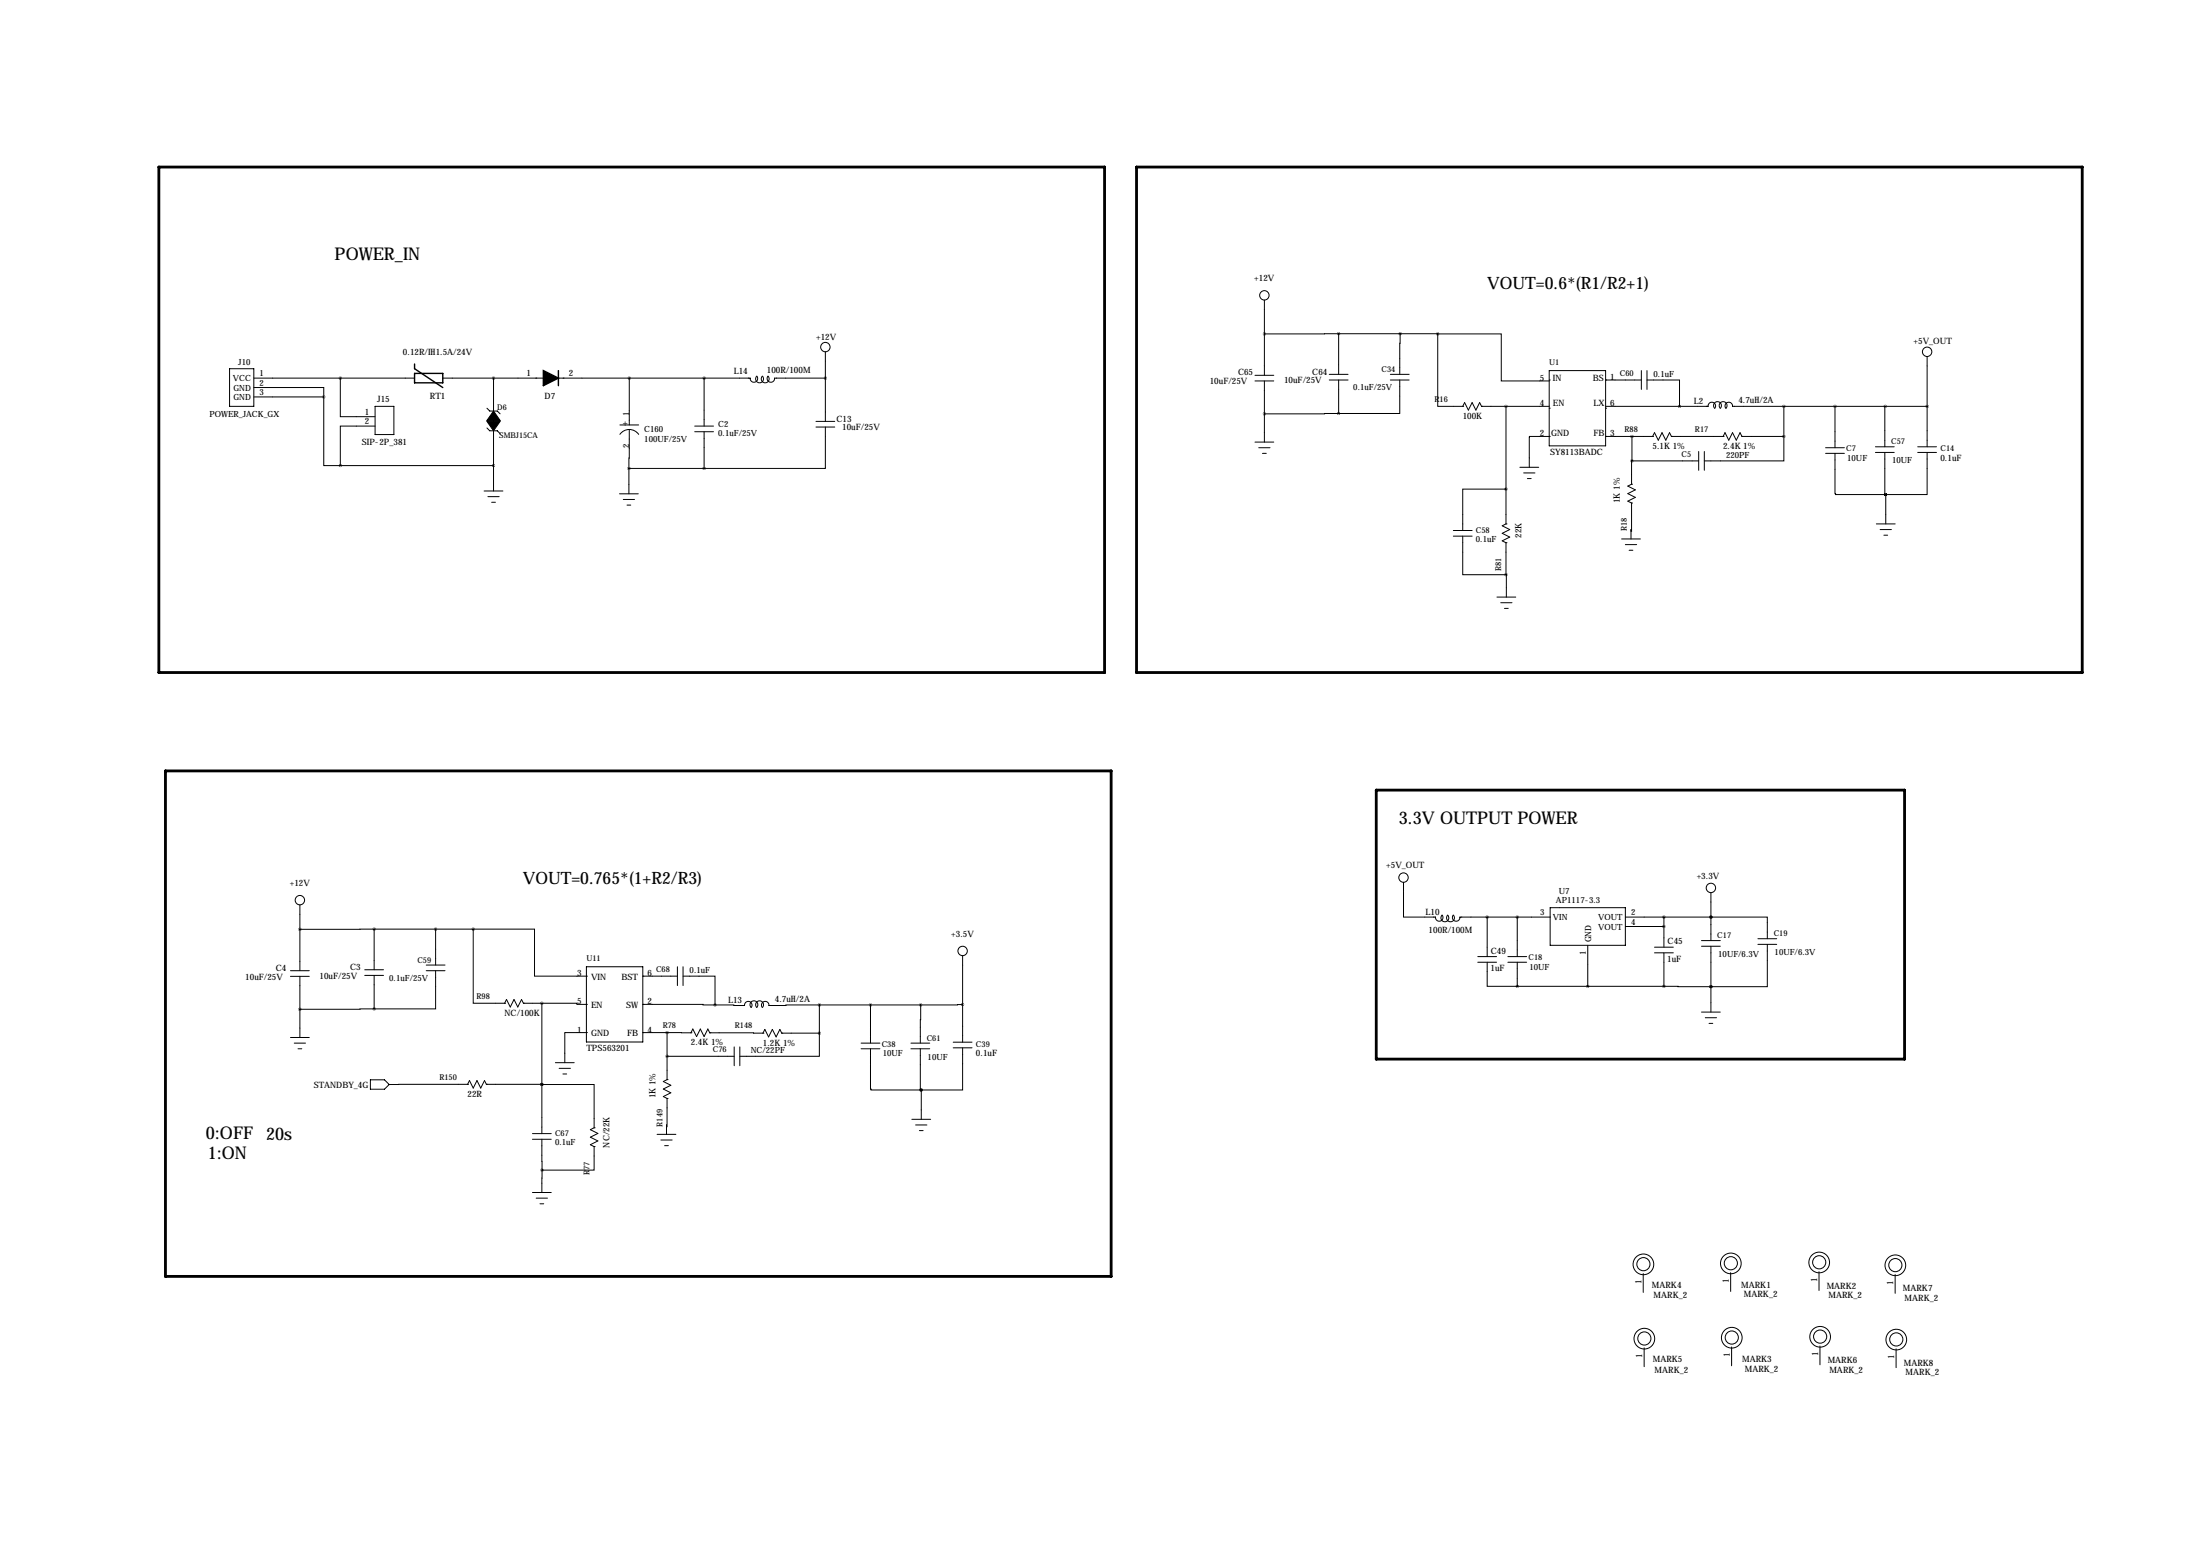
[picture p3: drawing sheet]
<svg xmlns="http://www.w3.org/2000/svg" width="594mm" height="419mm" viewBox="0 0 594 419" stroke-linecap="round" stroke-linejoin="round" font-family="sans-serif">
<path d="M42.9 45.1h255.5v136.5h-255.5zM307.1 45.1h255.5v136.5h-255.5zM44.7 208.2h255.5v136.5h-255.5zM371.9 213.4h142.7v72.6h-142.7z" fill="none" stroke="#000" stroke-width=".76"/>
<g fill="none" stroke="#000" stroke-width=".27">
<path d="M62 99.6h6.6v10.1h-6.6zM223 95v18.8M341.6 81v20.3M361.7 90.1l-20.1 .1M361.7 90.1v11M361.7 90.1h16.6M378.3 90.1l-.1 11M378.3 90.1l10.2 .1M388.5 90.2v19.5h6.7M388.5 90.2h17.1v12.7h13M520.7 96.3v24.3M68.6 104.6h18.9v2.6"/>
<path d="M68.6 102.1h43.4M68.6 107.2h18.9M87.5 107.2v18.5h4.4M91.9 102.1v10.4h9.4M101.3 115.1h-9.4v10.6M101.3 109.7h5.1v7.6h-5.1zM119.6 102.1h27.2M131.6 110.2l.7 .8h2.1l.7 .8M131.6 115.6l.7 .7h2.1l.7 .8M133.3 102.1v9.2M133.3 112.5v1.8M133.3 116.3v16.3"/>
<path d="M150.9 102.1h51.8M167.5 114.8h5.1M167.5 117.3a3.1 3.1 0 0 1 5.1 0M170 116l-.1 10.5M170 102.1v12.7M187.7 116.6h5.1M187.7 115.1h5.1M190.2 102.1v13M190.2 116.6v9.9M204.5 101.6a1.07 1.07 0 0 0 0 1.5 1.07 1.07 0 0 0 1.5 0 1.07 1.07 0 0 0 0-1.5M204.5 101.6a1.02 1.02 0 0 1-.5 1.6 1.02 1.02 0 0 1-1.3-1.1M206 101.6a1.07 1.07 0 0 0 0 1.5 1.07 1.07 0 0 0 1.5 0 1.07 1.07 0 0 0 0-1.5 1 1 0 0 0 .5 1.6 1 1 0 0 0 1.3-1.1h13.7"/>
<path d="M220.5 113.8h5.1M220.5 115.3h5.1M223 115.3v11.2h-32.8M339.1 101.3h5.1M339.1 102.9h5.1M339.1 119.4h5.1M341.6 102.9v16.5M359.2 102.6h5M359.2 101.1h5M361.7 111.7l-20.1 .1M361.7 102.6v9.1M375.7 102.6h5"/>
<path d="M375.7 101.1h5M378.2 102.6v9.1h-16.5M395.2 109.7h.1M395.2 109.7l.5-1 1 2 1.1-2 1 2 1-2 .5 1M400.3 109.7h.1M400.3 109.7h18.3M406.9 109.7v31.8M418.6 110.2h.1M418.6 117.9h.1M418.6 102.6h.1M418.6 117.9h-5.3l-.1 8.3M418.6 100.1h15.2v20.3h-15.2z"/>
<path d="M433.8 109.7h27.7a1.02 1.02 0 0 1 1.3-1 1.02 1.02 0 0 1 .5 1.6M433.8 110.2h.1M433.8 102.6h.1M433.8 117.9h.1M433.8 102.6h9.7M433.8 117.9h12.7M440.9 117.9v6.6M443.5 100.1v5.1M445 102.6h8.8v7.1M445 100.1v5.1M446.5 117.9h.1M446.5 117.9l.5-1.1 1.1 2.1 1-2.1 1 2.1 1-2.1 .5 1.1"/>
<path d="M451.6 117.9h.1M451.6 117.9h14M463.3 110.3a1.07 1.07 0 0 1 0-1.5 1.07 1.07 0 0 1 1.5 0 1.07 1.07 0 0 1 0 1.5M464.8 110.3a1.07 1.07 0 0 1 0-1.5 1.07 1.07 0 0 1 1.5 0 1.07 1.07 0 0 1 .1 1.5M465.6 117.9h.1M465.6 117.9l.5-1.1 1 2.1 1-2.1 1 2.1 1.1-2.1 .5 1.1M468.1 109.7a1.02 1.02 0 0 0-1.3-1.1 1.02 1.02 0 0 0-.5 1.7M468.1 109.7h52.6M470.7 117.9h.1M470.7 117.9h11.3M482 117.9v6.6h-21.5M482 109.7v8.2"/>
<path d="M495.8 109.7v11.2M509.4 109.7l-.1 10.9M91.9 125.7h41.4M130.8 132.6h5.1M131.8 134.1h3.1M132.8 135.6h1.1M167.4 133.3h5.1M168.4 134.9h3M169.4 136.4h1M169.9 126.5v6.8M169.9 126.5h20.3M340.1 120.9h3.1"/>
<path d="M341.1 122.4h1M406.9 132.1h-11.7v11.2M410.7 126.2h5M411.7 127.7h3M412.7 129.2h1M440.8 130.8h.1M440.8 135.8h.1M440.8 135.8l-.1 9.7M440.8 130.8l-1 .5 2.1 1-2.1 1 2.1 1-2.1 1 1 .5M440.9 124.5l-.1 6.3M440.9 124.5h18.1M459 121.9v5.1"/>
<path d="M460.5 121.9v5.1M493.3 122.4h5M493.3 120.9h5M495.8 122.4v10.9l.2 .3h13.5M506.7 122.2h5.1M506.7 120.6h5.1M509.3 122.2v11.3l.2 .1M509.5 133.6v7.9M509.5 133.6h.1M518.2 122.2h5M518.2 120.6h5M520.7 122.2v11.4h-11.2"/>
<path d="M392.7 144.8h5.1M392.7 143.3h5.1M395.2 144.8v10.4h11.7M406.9 141.5h.1M406.9 146.6h.1M406.9 155.2l.1 6M406.9 141.5l-1 .5 2 1-2 1 2 1-2 1.1 1 .5M406.9 146.6v8.6M438.1 145.5h5.1M439.2 147.1h3M440.2 148.6h1M507 141.5h5.1"/>
<path d="M508 143h3M509 144.5h1M404.5 161.2h5M405.5 162.8h3M406.5 164.3h1M379.2 238.3v9.3h8.7a1.02 1.02 0 0 0 1.3 1.1 1.02 1.02 0 0 0 .5-1.6M81 244.3v17.8M101.1 250.9l-20.1 .1M101.1 250.9v11M101.1 250.9h26.8M117.7 250.9v9.7M127.9 250.9v20h8.4"/>
<path d="M127.9 250.9h16.5v12.7h14M260.1 258.1v23.3M389.6 247.1a1.07 1.07 0 0 0 .1 1.5 1.07 1.07 0 0 0 1.4 0 1.07 1.07 0 0 0 .1-1.5M391.1 247.1a1.07 1.07 0 0 0 .1 1.5 1.07 1.07 0 0 0 1.5 0 1.07 1.07 0 0 0 0-1.5M392.6 247.1a1.02 1.02 0 0 0 .6 1.6 1.02 1.02 0 0 0 1.3-1.1h24.3M399.3 259.8h5.1M399.3 258.3h5.1M401.8 259.8v6.5h8.2M401.8 247.6v10.7M407.4 259.8h5.1M407.4 258.3h5.1M410 247.6v10.7"/>
<path d="M410 259.8v6.5M418.8 245.1h20.4v10.2h-20.4zM429 255.3v11M439.2 247.6h23.1M439.2 250.2h10.4M447 255.8h5.1M447 257.3h5.1M449.6 247.6v8.2M449.6 257.3v9M459.7 255.5h5.1M459.7 254h5.1M462.3 247.6h.1"/>
<path d="M462.3 247.6h15.2v5.9M462.3 241v13M462.3 255.5v17.8M475 255h5.1M475 253.5h5.1M477.5 255v11.4h-15.2M78.5 262.1h5.1M78.5 263.7h5.1M81 263.7v16.5M98.6 261.9h5M98.6 263.4h5M101.1 272.4l-20.1 .1"/>
<path d="M101.1 263.4v9M115.2 262.1h5M115.2 260.6h5M117.7 262.1v10.3h-16.6M136.3 270.9h.1M136.3 270.9l.6-1 1 2 1-2 1 2 1-2 .5 1M141.4 270.9h.1M141.4 270.9h5M146.4 270.9h9.5v.3h2.5M146.4 270.9v35.2M158.4 271.2h.1M158.4 278.8h.1"/>
<path d="M158.4 263.6h.1M158.4 278.8h-5.8v8.2M158.4 261.1h15.3v20.3h-15.3zM173.7 271.2h.1M173.7 263.6h.1M173.7 278.8h.1M173.7 271.2l19.5 .2M173.7 278.8h6.5M173.7 263.6h9.3M180.2 278.8l6.5 .1M180.2 278.8v12.7M183 261.1v5"/>
<path d="M184.6 263.6h8.6v7.8M184.6 261.1v5M186.7 278.9h.1M186.7 278.9l.5-1 1 2 1-2 1 2 1.1-2 .5 1M191.8 278.9h.1M191.8 278.9l14.3 .1M193.2 271.4l8 .1a1.02 1.02 0 0 1 1.3-1.1 1.02 1.02 0 0 1 .5 1.7M202.9 272.1a1.06 1.06 0 0 1 0-1.5 1.06 1.06 0 0 1 1.5 0 1.06 1.06 0 0 1 .1 1.5 1.07 1.07 0 0 1 0-1.5 1.07 1.07 0 0 1 1.5 0 1.07 1.07 0 0 1 0 1.5M206.1 279h.1M206.1 279l.6-1 1 2 1-2 1 2 1-2 .5 1M211.2 279h.1M211.2 279h10.2"/>
<path d="M221.4 271.4l-13.6 .1a1.02 1.02 0 0 0-1.3-1.1 1.02 1.02 0 0 0-.5 1.6M221.4 279v6.2h-21.5M221.4 271.4h27.4M221.4 271.4v7.6M235.2 271.4v10.3M248.8 271.4l-.1 10.3M260.1 271.3l-11.3 .1M410 266.3h39.6M449.6 266.3l12.7 .1M459.7 273.3h5.1M460.8 274.8h3M461.8 276.4h1"/>
<path d="M462.3 266.4h.1M78.5 280.2h5.1M79.5 281.7h3M80.5 283.2h1M100.1 291.6h3.8l1.3 1.3-1.3 1.2h-3.8zM126.3 292.8h.1M126.3 292.8l-21.1 .1M126.3 292.8l.5-1 1.1 2 1-2 1 2 1-2 .5 1M131.4 292.8h.1M131.4 292.8h15M146.4 292.9h14.1v11.6M150.1 287h5"/>
<path d="M151.1 288.5h3M152.1 290h1M180.2 291.5h.1M180.2 296.6h.1M180.2 296.6l-.1 9.7M180.2 285.2h18.2M180.2 291.5l-1 .5 2.1 1.1-2.1 1 2.1 1-2.1 1 1 .5M198.4 282.7v5.1M199.9 282.7v5.1M232.7 283.2h5M232.7 281.7h5M235.2 283.2v10.9l.2 .2h13.5"/>
<path d="M246.1 283.2h5.1M246.1 281.7h5.1M248.7 283.2v11l.2 .1M248.9 294.3v8M248.9 294.3h.1M257.6 283h5M257.6 281.4h5M260.1 283v11.3h-11.2M143.9 307.6h5M143.9 306.1h5M146.4 307.6l.1 8.4M146.5 316l-.1 6"/>
<path d="M160.5 304.5h.1M160.5 309.6h.1M160.5 309.6v6.4h-14M160.5 304.5l-1 .6 2 1-2 1 2 1-2 1 1 .5M177.5 306.3h5.1M178.6 307.8h3M179.6 309.4h1M246.4 302.3h5.1M247.4 303.8h3M248.4 305.3h1M143.9 322h5M144.9 323.5h3"/>
<path d="M145.9 325.1h1M444 343.9v5.1M467.6 343.7v5M491.5 343.4v5.1M512.1 344.2v5M444.2 364v5.1M467.9 363.7v5.1M491.7 363.5v5.1M512.3 364.2v5.1"/>
<circle cx="341.6" cy="79.8" r="1.27"/>
<circle cx="223" cy="93.7" r="1.27"/>
<circle cx="520.7" cy="95" r="1.27"/>
<circle cx="379.2" cy="237" r="1.27"/>
<circle cx="462.3" cy="239.8" r="1.27"/>
<circle cx="81" cy="243.1" r="1.27"/>
<circle cx="260.1" cy="256.8" r="1.27"/>
<circle cx="444" cy="341.4" r="1.78"/>
<circle cx="444" cy="341.4" r="2.79"/>
<circle cx="467.7" cy="341.1" r="1.78"/>
<circle cx="467.7" cy="341.2" r="2.79"/>
<circle cx="491.5" cy="340.9" r="1.78"/>
<circle cx="491.5" cy="340.9" r="2.79"/>
<circle cx="512.1" cy="341.6" r="1.78"/>
<circle cx="512.1" cy="341.7" r="2.79"/>
<circle cx="444.3" cy="361.4" r="1.78"/>
<circle cx="444.3" cy="361.5" r="2.79"/>
<circle cx="467.9" cy="361.2" r="1.78"/>
<circle cx="467.9" cy="361.2" r="2.79"/>
<circle cx="491.8" cy="360.9" r="1.78"/>
<circle cx="491.8" cy="361" r="2.79"/>
<circle cx="512.4" cy="361.7" r="1.78"/>
<circle cx="512.4" cy="361.7" r="2.79"/>
</g>
<path d="M146.8 100.1l4.1 2-4.1 2z" fill="#000" stroke="#000" stroke-width=".38"/>
<path d="M112 98.3v1.3l7.6 5M112 100.8h7.6v2.6h-7.6zM150.9 100.1v4" fill="none" stroke="#000" stroke-width=".38"/>
<path d="M133.3 111l1.8 2.5h-3.5zM131.6 113.8h3.5l-1.8 2.5z" fill="#000" stroke="#000" stroke-width=".27"/>
<path d="M248.8 294.3a.05 .05 0 0 0 .1 0 .05 .05 0 0 0-.1 0zM248.8 294.3a.05 .05 0 0 0 .1 0 .05 .05 0 0 0-.1 0zM248.7 271.4a.05 .05 0 0 0 .1 0 .05 .05 0 0 0-.1 0zM127.8 250.9a.05 .05 0 0 0 .1 0 .05 .05 0 0 0-.1 0zM170 102.1a.05 .05 0 0 0 .1 0 .05 .05 0 0 0-.1 0zM133.3 125.7a.05 .05 0 0 0 .1 0 .05 .05 0 0 0-.1 0zM169.9 126.5a.05 .05 0 0 0 .1 0 .05 .05 0 0 0-.1 0zM81 272.5a.05 .05 0 0 0 .1 0 .05 .05 0 0 0-.1 0zM146.4 316a.05 .05 0 0 0 .1 0 .05 .05 0 0 0-.1 0zM180.2 278.8a.05 .05 0 0 0 .1 0 .05 .05 0 0 0-.1 0zM180.2 285.2a.05 .05 0 0 0 .1 0 .05 .05 0 0 0-.1 0zM509.4 133.6a.05 .05 0 0 0 .1 0 .05 .05 0 0 0-.1 0zM509.4 133.6a.05 .05 0 0 0 .1 0 .05 .05 0 0 0-.1 0zM341.6 111.8a.05 .05 0 0 0 .1 0 .05 .05 0 0 0-.1 0zM133.3 102.1a.05 .05 0 0 0 .1 0 .05 .05 0 0 0-.1 0zM388.4 90.2a.05 .05 0 0 0 .1 0 .05 .05 0 0 0-.1 0zM509.3 109.7a.05 .05 0 0 0 .1 0 .05 .05 0 0 0-.1 0zM341.6 90.2a.05 .05 0 0 0 .1 0 .05 .05 0 0 0-.1 0zM81 251a.05 .05 0 0 0 .1 0 .05 .05 0 0 0-.1 0zM409.9 247.6a.05 .05 0 0 0 .1 0 .05 .05 0 0 0-.1 0zM190.2 102.1a.05 .05 0 0 0 .1 0 .05 .05 0 0 0-.1 0zM190.2 126.5a.05 .05 0 0 0 .1 0 .05 .05 0 0 0-.1 0zM440.9 124.5a.05 .05 0 0 0 .1 0 .05 .05 0 0 0-.1 0zM440.9 117.9a.05 .05 0 0 0 .1 0 .05 .05 0 0 0-.1 0zM401.8 247.6a.05 .05 0 0 0 .1 0 .05 .05 0 0 0-.1 0zM409.9 266.3a.05 .05 0 0 0 .1 0 .05 .05 0 0 0-.1 0zM91.9 102.1a.05 .05 0 0 0 .1 0 .05 .05 0 0 0-.1 0zM91.9 125.7a.05 .05 0 0 0 .1 0 .05 .05 0 0 0-.1 0z" fill="#000" stroke="#000" stroke-width=".76"/>
<g font-size="4.7">
<text x="90.4" y="70.1">POWER_IN</text>
<text x="378" y="222.5">3.3V OUTPUT POWER</text>
<text x="55.6" y="307.6">0:OFF</text>
<text x="71.9" y="307.8">20s</text>
<text x="56.1" y="312.9">1:ON</text>
</g>
<g font-size="4.6">
<text x="401.8" y="78">VOUT=0.6*(R1/R2+1)</text>
<text x="141.2" y="238.8">VOUT=0.765*(1+R2/R3)</text>
</g>
<text font-size="2.6" x="168.2" y="115">+</text>
<g font-size="2.4">
<text x="338.9" y="75.9">+12V</text>
<text x="108.9" y="95.8">0.12R/IH1.5A/24V</text>
<text x="220.5" y="91.9">+12V</text>
<text x="517.1" y="93">+5V_OUT</text>
<text x="142.3" y="101.6">1</text>
<text x="153.7" y="101.6">2</text>
<text x="198.2" y="100.9">L14</text>
<text x="207.2" y="100.8">100R/100M</text>
<text x="334.5" y="101.4">C65</text>
<text x="354.6" y="101.1">C64</text>
<text x="116.2" y="107.8">RT1</text>
<text x="147.2" y="107.8">D7</text>
<text x="326.9" y="103.8">10uF/25V</text>
<text x="346.9" y="103.5">10uF/25V</text>
<text x="416.1" y="102.9">5</text>
<text x="419.6" y="102.8">IN</text>
<text x="430.3" y="102.8">BS</text>
<text x="435.1" y="102.6">1</text>
<text x="98.6" y="112">1</text>
<text x="101.9" y="108.5">J15</text>
<text x="226.1" y="113.8">C13</text>
<text x="395.2" y="113.1">100K</text>
<text x="416.1" y="109.7">4</text>
<text x="419.6" y="109.6">EN</text>
<text x="430.6" y="109.6">LX</text>
<text x="435.1" y="109.7">6</text>
<text x="457.7" y="109">L2</text>
<text x="469.7" y="108.8">4.7uH/2A</text>
<text x="98.6" y="114.6">2</text>
<text x="227.6" y="116.2">10uF/25V</text>
<text x="416.1" y="117.9">2</text>
<text x="419.1" y="117.8">GND</text>
<text x="430.6" y="117.8">FB</text>
<text x="435.1" y="117.9">3</text>
<text x="97.8" y="120.2">SIP-2P_381</text>
<text x="418.8" y="122.9">SY8113BADC</text>
<text x="446.5" y="121.2">5.1K 1%</text>
<text x="465.6" y="121.2">2.4K 1%</text>
<text x="524.3" y="124.4">0.1uF</text>
<text x="437.7" y="135.8" transform="rotate(-90 437.7 135.8)">1K 1%</text>
<text x="411.1" y="145.3" transform="rotate(-90 411.1 145.3)">22K</text>
<text x="78.3" y="239.3">+12V</text>
<text x="374.6" y="234.4">+5V_OUT</text>
<text x="458.5" y="237.2">+3.3V</text>
<text x="385.2" y="247">L10</text>
<text x="386" y="252">100R/100M</text>
<text x="257" y="253">+3.5V</text>
<text x="402.8" y="257.6">C49</text>
<text x="450.6" y="255">C45</text>
<text x="74.5" y="262.2">C4</text>
<text x="94.6" y="261.9">C3</text>
<text x="156" y="263.6">3</text>
<text x="175" y="263.6">6</text>
<text x="402.7" y="262.2">1uF</text>
<text x="450.5" y="259.7">1uF</text>
<text x="66.3" y="264.6">10uF/25V</text>
<text x="86.3" y="264.3">10uF/25V</text>
<text x="159.7" y="264.5">VIN</text>
<text x="167.9" y="264.5">BST</text>
<text x="136.3" y="274.3">NC/100K</text>
<text x="156" y="271.2">5</text>
<text x="159.7" y="272.2">EN</text>
<text x="169.2" y="272.2">SW</text>
<text x="175" y="271.2">2</text>
<text x="196.7" y="270.8">L13</text>
<text x="209.4" y="270.6">4.7uH/2A</text>
<text x="156" y="278.8">1</text>
<text x="159.7" y="279.8">GND</text>
<text x="169.4" y="279.8">FB</text>
<text x="175" y="278.8">4</text>
<text x="158.4" y="283.8">TPS563201</text>
<text x="186.7" y="282.3">2.4K 1%</text>
<text x="206.1" y="282.4">1.2K 1%</text>
<text x="263.7" y="285.2">0.1uF</text>
<text x="84.8" y="293.9">STANDBY_4G</text>
<text x="126.3" y="296.2">22R</text>
<text x="177.1" y="296.6" transform="rotate(-90 177.1 296.6)">1K 1%</text>
<text x="164.7" y="309.9" transform="rotate(-90 164.7 309.9)">NC/22K</text>
<text x="443.5" y="346.7" transform="rotate(-90 443.5 346.7)">1</text>
<text x="446.3" y="347.7">MARK4</text>
<text x="467.1" y="346.4" transform="rotate(-90 467.1 346.4)">1</text>
<text x="470.5" y="347.7">MARK1</text>
<text x="491" y="346.2" transform="rotate(-90 491 346.2)">1</text>
<text x="493.6" y="348">MARK2</text>
<text x="511.6" y="346.9" transform="rotate(-90 511.6 346.9)">1</text>
<text x="446.8" y="350.6">MARK_2</text>
<text x="471.2" y="350.4">MARK_2</text>
<text x="494.1" y="350.6">MARK_2</text>
<text x="514.2" y="348.7">MARK7</text>
<text x="514.6" y="351.4">MARK_2</text>
<text x="443.7" y="366.7" transform="rotate(-90 443.7 366.7)">1</text>
<text x="446.6" y="367.8">MARK5</text>
<text x="447.1" y="370.7">MARK_2</text>
<text x="467.4" y="366.5" transform="rotate(-90 467.4 366.5)">1</text>
<text x="470.7" y="367.8">MARK3</text>
<text x="471.4" y="370.4">MARK_2</text>
<text x="491.2" y="366.2" transform="rotate(-90 491.2 366.2)">1</text>
<text x="493.8" y="368">MARK6</text>
<text x="494.3" y="370.7">MARK_2</text>
<text x="511.8" y="367" transform="rotate(-90 511.8 367)">1</text>
<text x="514.4" y="368.8">MARK8</text>
<text x="514.9" y="371.4">MARK_2</text>
</g>
<g font-size="2.3">
<text x="64.4" y="98.6">J10</text>
<text x="70.1" y="101.6">1</text>
<text x="446.8" y="101.9">0.1uF</text>
<text x="62.9" y="103">VCC</text>
<text x="63.1" y="105.6">GND</text>
<text x="70.1" y="104.1">2</text>
<text x="70.1" y="106.7">3</text>
<text x="365.7" y="105.4">0.1uF/25V</text>
<text x="56.6" y="112.6">POWER_JACK_GX</text>
<text x="63.1" y="108.1">GND</text>
<text x="170" y="112.2" transform="rotate(-90 170 112.2)">1</text>
<text x="174.1" y="116.8">C160</text>
<text x="174.1" y="119.3">100UF/25V</text>
<text x="194.1" y="115.3">C2</text>
<text x="194.1" y="117.6">0.1uF/25V</text>
<text x="170" y="121" transform="rotate(-90 170 121)">2</text>
<text x="466.4" y="123.7">220PF</text>
<text x="499.1" y="124.5">10UF</text>
<text x="511.3" y="125.1">10UF</text>
<text x="398.8" y="146.2">0.1uF</text>
<text x="420.4" y="243.9">AP1117-3.3</text>
<text x="421.2" y="241.4">U7</text>
<text x="416.1" y="247.1">3</text>
<text x="419.6" y="248.6">VIN</text>
<text x="431.8" y="248.6">VOUT</text>
<text x="431.8" y="251.1">VOUT</text>
<text x="440.7" y="247.1">2</text>
<text x="440.7" y="249.7">4</text>
<text x="428.5" y="258" transform="rotate(-90 428.5 258)">1</text>
<text x="429.9" y="254.5" transform="rotate(-90 429.9 254.5)">GND</text>
<text x="479.5" y="257.9">10UF/6.3V</text>
<text x="186.3" y="262.8">0.1uF</text>
<text x="413.3" y="261.9">10UF</text>
<text x="464.3" y="258.5">10UF/6.3V</text>
<text x="105.2" y="265">0.1uF/25V</text>
<text x="202.9" y="284.5">NC/22PF</text>
<text x="238.5" y="285.3">10UF</text>
<text x="250.6" y="286.1">10UF</text>
<text x="150" y="309.1">0.1uF</text>
</g>
<g font-size="2.2">
<text x="373.3" y="100.6">C34</text>
<text x="418.6" y="98.6">U1</text>
<text x="437.7" y="101.5">C60</text>
<text x="387.6" y="108.5">R16</text>
<text x="438.9" y="116.6">R88</text>
<text x="458" y="116.6">R17</text>
<text x="511" y="120">C57</text>
<text x="454.3" y="123.4">C5</text>
<text x="498.9" y="121.9">C7</text>
<text x="524.3" y="121.8">C14</text>
<text x="398.8" y="143.9">C58</text>
<text x="439.6" y="143.5" transform="rotate(-90 439.6 143.5)">R18</text>
<text x="405.6" y="154.2" transform="rotate(-90 405.6 154.2)">R81</text>
<text x="464" y="253.3">C17</text>
<text x="479.2" y="252.8">C19</text>
<text x="112.8" y="260.1">C59</text>
<text x="158.4" y="259.5">U11</text>
<text x="177.2" y="262.5">C68</text>
<text x="413" y="259.3">C18</text>
<text x="128.7" y="269.6">R98</text>
<text x="179.1" y="277.6">R78</text>
<text x="198.5" y="277.7">R148</text>
<text x="250.4" y="281">C61</text>
<text x="192.6" y="284.2">C76</text>
<text x="238.3" y="282.7">C38</text>
<text x="263.7" y="282.6">C39</text>
<text x="118.7" y="291.5">R150</text>
<text x="179" y="304.2" transform="rotate(-90 179 304.2)">R149</text>
<text x="150" y="306.8">C67</text>
<text x="159.3" y="317.2" transform="rotate(-90 159.3 317.2)">R77</text>
</g>
<g font-size="2.1">
<text x="134.4" y="110.7">D6</text>
<text x="134.9" y="118.4">SMBJ15CA</text>
</g>
</svg>
